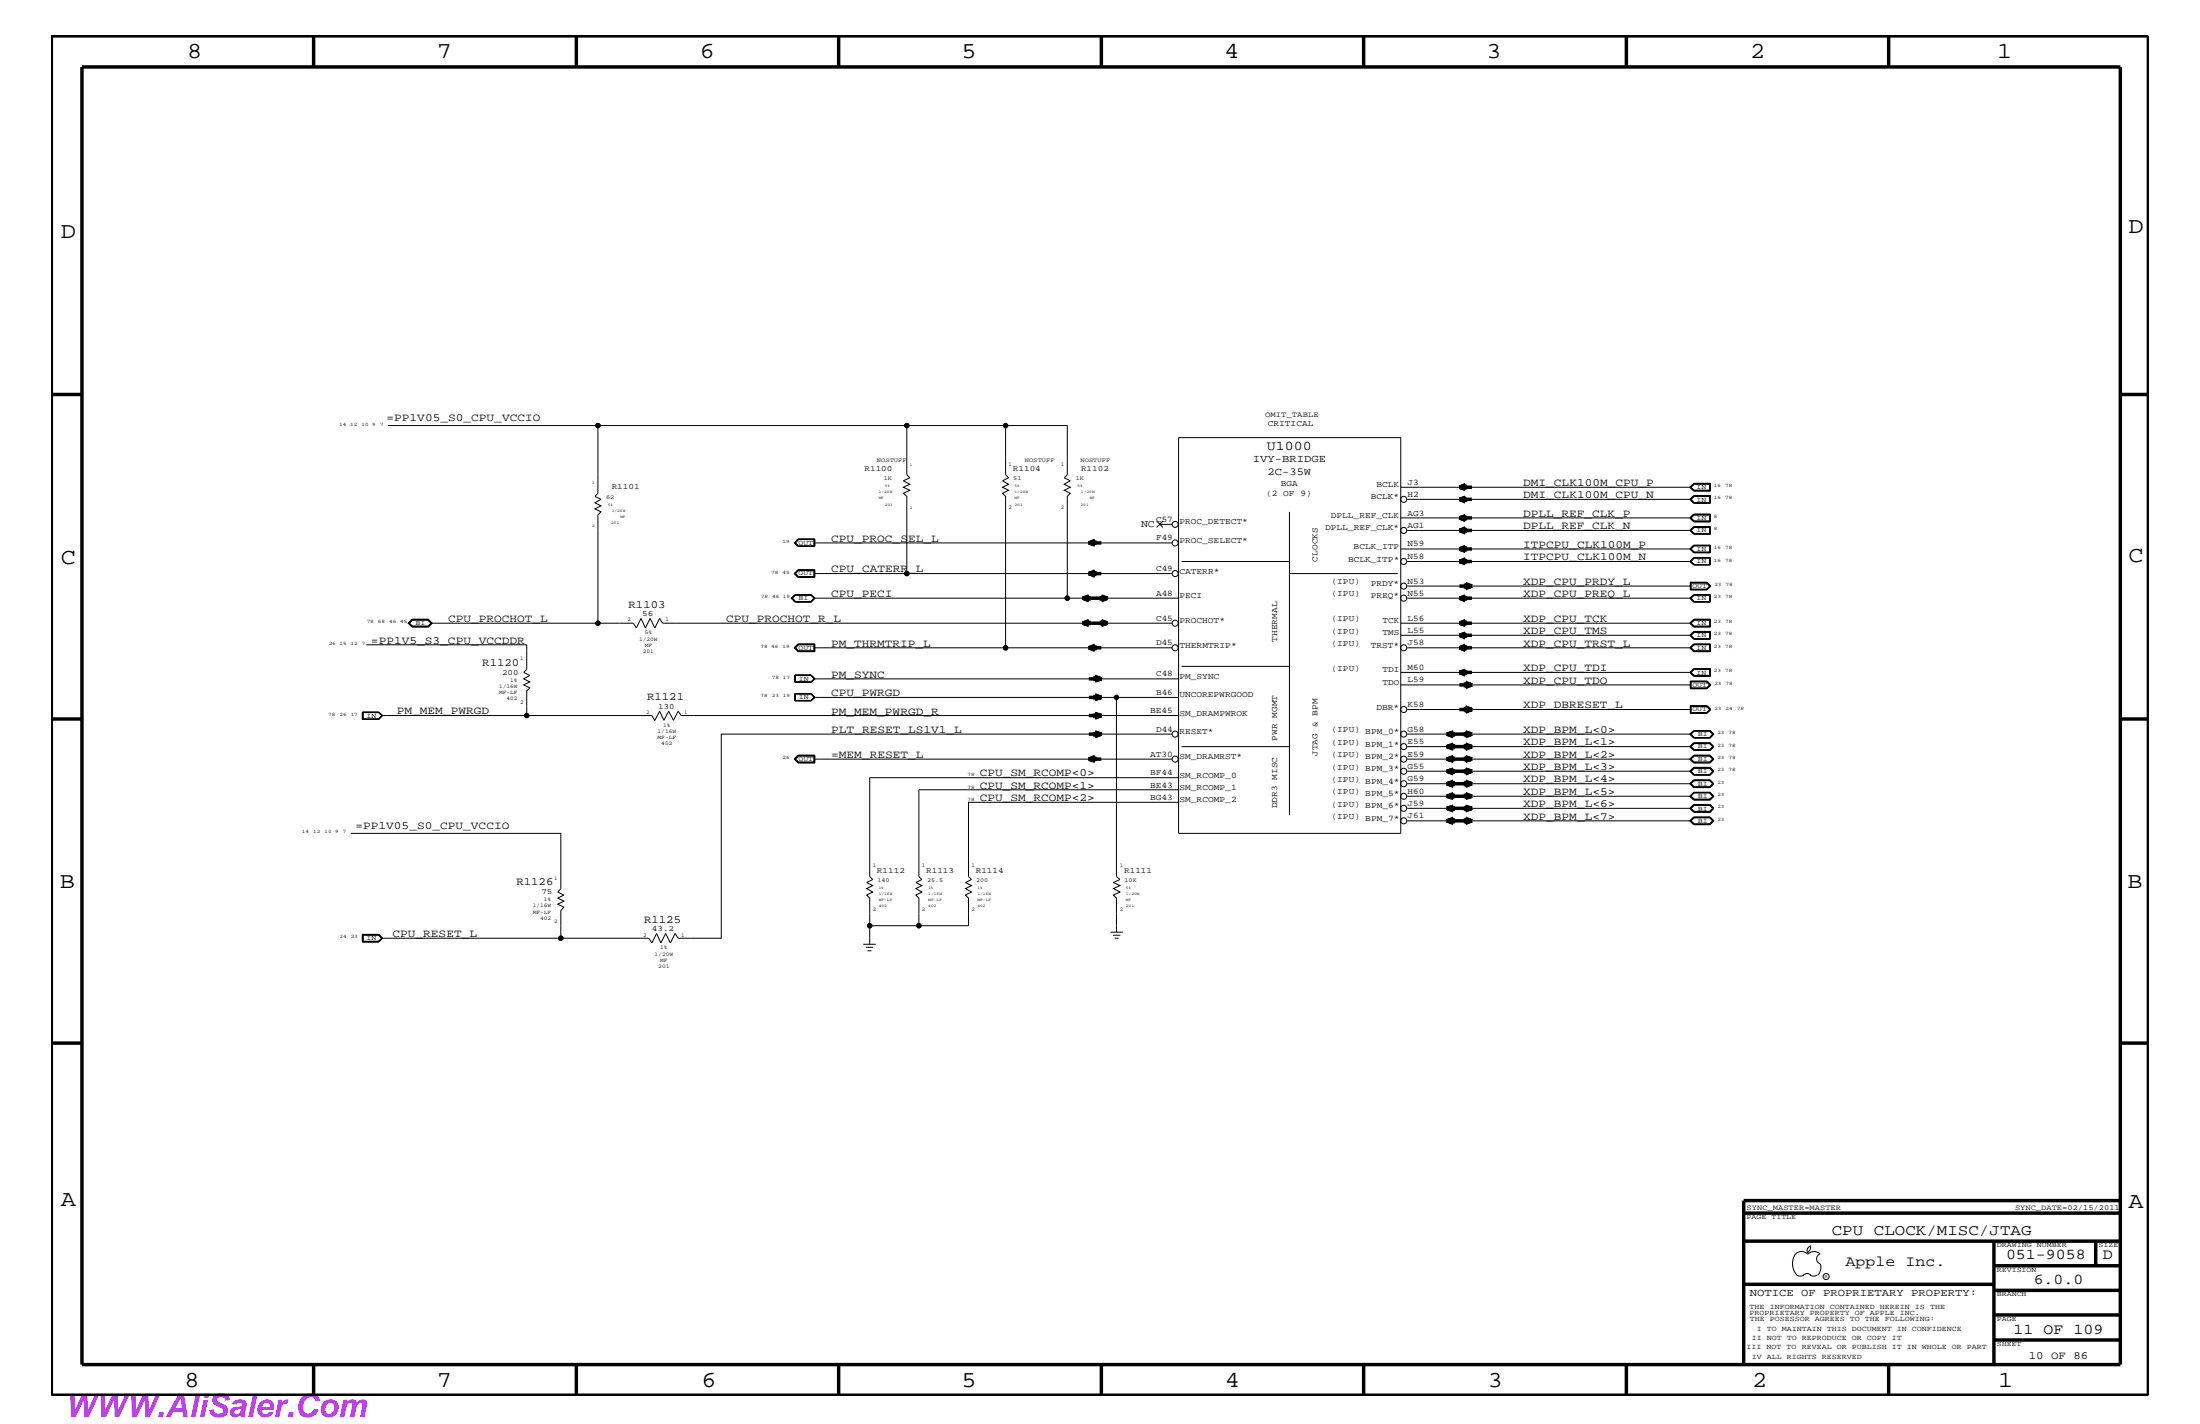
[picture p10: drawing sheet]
<svg xmlns="http://www.w3.org/2000/svg" width="432mm" height="279mm" viewBox="0 0 432 279" stroke-linecap="round" stroke-linejoin="round" font-family="sans-serif">
<g fill="none" stroke="#000" stroke-width=".2">
<path d="M76.1 83.5h41.3M178 83.5h-60.6v13.3l-.6 .6 1.1 .6-1.1 .7 1.1 .5-1.1 .6 1.1 .6-.5 .6v21.3M197.4 83.5h-19.4v9.7l.6 .5-1.3 .6 1.3 .7-1.3 .6 1.3 .6-1.3 .6 .7 .6v15.1M231.3 85.9h43.6v77.6h-43.6zM274.9 95.6h57M276.2 98h55.7M331.7 95.6l.7-.8h3.3v1.6h-3.3zM331.7 98l.7-.8h3.3v1.5h-3.3zM332.5 96.2l-.6-.6 .6-.6h3.1v1.2M332.5 97.4l-.6 .6 .6 .7M332.5 97.4h3.1M332.5 97.4l-.7 .6 .7 .7"/>
<path d="M332.5 96.2h3.1M332.5 98.7h3.1M335.6 97.4v1.3M335.6 94.9h-3.1l-.7 .7 .7 .6M335.6 94.8v1.5h-3.1l-.8-.7 .8-.8M335.6 98.7v-1.4h-3.1l-.8 .7 .8 .7M156.1 116.7h3.1l.7 .7-.7 .7h-3.1M156.1 116.7l-.8 .7 .8 .7M156.1 116.7l-.7 .7 .7 .7M156.1 116.8h3.1l.6 .6h71.5M156.1 116.8l-.6 .6 .6 .6M156.1 116.8h3.1l.7 .6-.7 .6h-3.1"/>
<path d="M156.6 111.8h3.3v1.5h-3.3l-.7-.8zM156.6 105.8l-.7 .7 .7 .7M156.6 111.9h3.3v1.3h-3.3l-.6-.7zM156.6 105.8l-.6 .7 .6 .7M156.6 105.8h3.3v1.4h-3.3M156.7 105.9l-.6 .6 .6 .6M156.7 105.9h3.1v1.2h-3.1M156.7 111.9l-.6 .6 .6 .7M159.8 111.9h-3.1l-.6 .6 .6 .6h3.1M159.8 106.5h70.3M159.8 112.5h70.3M159.8 111.9v1.3"/>
<path d="M159.8 117.4l-.6 .6h-3.1M159.9 105.8v1.4M209.5 117.4v-20l.6-.6-1.2-.6 1.2-.6-1.2-.6 1.2-.7-1.2-.6 .6-.5v-9.7h-12.1v9.7l.6 .5-1.2 .6 1.2 .7-1.2 .6 1.2 .6-1.2 .6 .6 .6v29.7M227 102.2l1.3 1.3M227.7 102.9h2.4M228.3 102.2l-1.3 1.3M231.9 110.2h21.2M253.1 112.5h21.2M253.1 100.4v59.5M274.9 101.6h57M274.9 107.7h57M276.2 110.2h55.7"/>
<path d="M276.2 117.4h55.7M276.2 104.1h55.7M276.2 115h55.7M331.7 101.6l.7-.7h3.3v1.5h-3.3zM331.7 104.1l.7-.8h3.3v1.5h-3.3zM331.7 107.7l.7-.7h3.3v1.5h-3.3zM331.7 110.2l.7-.8h3.3v1.4h-3.3zM331.7 117.4l.7-.7h3.3v1.4h-3.3zM331.7 114.2h3.3l.8 .8-.8 .8h-3.3zM331.9 107.7l.6-.6h3.1v1.2h-3.1zM331.9 114.4h3.1l.6 .6-.6 .6h-3.1zM332.5 103.5h3.1v1.2h-3.1l-.6-.6z"/>
<path d="M332.5 116.8l-.6 .6 .6 .6M332.5 109.5l-.6 .7 .6 .6M332.5 102.4l-.8-.8 .8-.7h3.1v1.5M332.5 103.4h3.1v1.4h-3.1M332.5 107h3.1v1.4h-3.1M332.5 101h3.1M332.5 116.8h3.1M332.5 109.5h3.1M332.5 101l-.7 .6 .7 .7h3.1M332.5 103.4l-.7 .7 .7 .7M332.5 116.8l-.7 .6 .7 .6M332.5 107l-.7 .7 .7 .7"/>
<path d="M332.5 109.5l-.7 .7 .7 .6M332.5 118h3.1M332.5 110.8h3.1M332.5 103.4l-.8 .7 .8 .7M332.5 116.7l-.8 .7 .8 .7M332.5 107l-.8 .7 .8 .7M332.5 109.4l-.8 .8 .8 .6M335 114.3l.7 .7-.7 .7M335 114.3h-3.2v1.4h3.2M335 114.3l.6 .7-.6 .7M335.6 101v1.2h-3.1l-.6-.6 .6-.6M335.6 109.5v1.3"/>
<path d="M335.6 116.8v1.2M335.6 109.4v1.4M335.6 116.7v1.4M71.2 139.8h3.1l.6 .6-.6 .7h-3.1zM71.3 139.8v1.3M71.9 126.5h31.5v4.8l-.6 .6 1.2 .6-1.2 .7 1.2 .6-1.2 .6 1.2 .6-.6 .6v4.8M74.3 139.8l.6 .6M74.3 139.7l.7 .7-.7 .8M74.3 139.7l.8 .7-.8 .8M74.3 139.7h-3.2v1.5h3.2M80.1 122.3l.8-.8h3.2l.7 .8-.7 .7h-3.2zM80.3 122.3l.6-.7h3.1l.7 .7-.7 .6h-3.1z"/>
<path d="M80.9 121.5h3.1l.8 .8-.8 .7h-3.1l-.7-.7zM84.6 122.3l-.6 .6h-3.1M155.9 127.1l.7-.8h3.3v1.6h-3.3zM156 132.4h3.2l.7 .8-.7 .7h-3.2zM156 127.1l.6-.7h3.3v1.4h-3.3zM156 136.1h3.2l.7 .7-.7 .7h-3.2zM156.1 136.2h3.1M156.1 132.5h3.1M156.1 137.4h3.1M156.1 132.4v1.5M156.1 136.1v1.4M156.1 133.8h3.1"/>
<path d="M156.1 132.5v1.3M156.1 136.2v1.2M156.7 126.4l-.6 .7 .6 .7M159.2 136.2l.6 .6M159.2 132.5l.6 .7M159.2 136.2l.7 .6-.7 .6M159.2 132.5l.7 .7-.7 .6M159.8 126.5h-3.1l-.6 .6 .6 .6h3.1M159.8 136.8h71.5M159.8 127.1h70.3M159.8 133.2h71.5M159.8 126.4v1.4"/>
<path d="M159.8 136.8l-.6 .6M159.8 133.2l-.6 .6M219.1 136.8v35.2l.7 .6-1.3 .6 1.3 .6-1.3 .6 1.3 .6-1.3 .6 .6 .6v6.7M230.1 122.3h-100l-.6-1-1 1.9-.9-1.9-.9 1.9-.9-1.9-.9 1.9-.6-.9h-39.7l-.6-.6h-3.1l-.5 .6 .5 .6M231.9 130.7h21.2M274.9 122.3h57M274.9 124.6h57M274.9 131.9h57M274.9 134.4h57M276.2 127.1h55.7M276.2 139.2h55.7M331.7 122.3l.7-.8h3.3v1.5h-3.3z"/>
<path d="M331.7 124.6l.7-.7h3.3v1.5h-3.3zM331.7 127.1l.7-.8h3.3v1.6h-3.3zM331.7 131.9l.7-.7h3.3v1.5h-3.3zM331.7 133.6h3.3l.8 .8-.8 .7h-3.3zM331.7 138.4h3.3l.8 .8-.8 .8h-3.3zM331.9 127.1l.6-.6h3.1v1.2h-3.1zM331.9 133.8h3.1l.6 .6-.6 .6h-3.1zM331.9 138.6h3.1l.6 .6-.6 .6h-3.1zM332.5 122.9l-.6-.6 .6-.6h3.1v1.2M332.5 124.1l-.6 .5 .6 .7M332.5 131.3l-.6 .6 .6 .6h3.1v-1.2M332.5 126.4h3.1v1.4h-3.1"/>
<path d="M332.5 124.1h3.1M332.5 131.3h3.1M332.5 124.1l-.7 .5 .7 .7M332.5 131.3l-.7 .6 .7 .7h3.1M332.5 126.4l-.7 .7 .7 .7M332.5 122.9h3.1M332.5 125.3h3.1M332.5 126.4l-.8 .7 .8 .7M335 133.7l.7 .7-.7 .7M335 138.5l.7 .7-.7 .7M335 133.7h-3.2v1.4h3.2M335 138.5h-3.2v1.4h3.2"/>
<path d="M335 133.7l.6 .7-.6 .7M335 138.5l.6 .7-.6 .7M335.6 124.1v1.2M335.6 121.6h-3.1l-.7 .7 .7 .6M335.6 121.5v1.5h-3.1l-.8-.7 .8-.8M335.6 125.4v-1.4h-3.1l-.8 .6 .8 .8M335.6 132.7v-1.4h-3.1l-.8 .6 .8 .8M74.9 140.4l-.6 .7M74.9 140.4h53l.6 1M156.1 148.9l.6-.6h3.1v1.2h-3.1zM156.6 148.2h3.3v1.5h-3.3l-.7-.8zM156.6 148.2l-.6 .7 .6 .7h3.3v-1.4"/>
<path d="M159.8 148.4h-3.1l-.6 .5 .6 .6M159.8 148.9h70.3M230.1 144h-88.5v40.1h-8.5l-.6-.9-.9 1.8-1-1.8-.9 1.8-.8-1.8-1 1.8-.6-.9h-52.4M231.3 157.4h-41.2v14.6l.6 .6-1.2 .6 1.2 .6-1.2 .6 1.2 .6-1.2 .6 .6 .6v5.4h-9.7M231.3 152.6h-60.6v19.4l.6 .6-1.2 .6 1.2 .6-1.2 .6 1.2 .6-1.2 .6 .6 .6v5.4h9.7v-5.4l-.6-.6 1.1-.6-1.1-.6 1.1-.6-1.1-.6 1.1-.6-.5-.6v-17h50.9M231.3 140.4h-97.6l-.6-.8-.9 1.7-1-1.7-.9 1.7-.8-1.7-1 1.7M231.9 146.5h21.2M276.2 151.3h55.7M276.2 153.8h55.7M276.2 156.2h55.7M276.2 158.6h55.7M276.2 148.9h55.7"/>
<path d="M276.2 146.5h55.7M276.2 144h55.7M331.7 151.3l.7-.7h3.2l.8 .7-.8 .8h-3.2zM331.7 153.8l.7-.8h3.2l.8 .8-.8 .7h-3.2zM331.7 156.2l.7-.7h3.2l.8 .7-.8 .8h-3.2zM331.7 158.6l.7-.8h3.2l.8 .8-.8 .8h-3.2zM331.7 144l.7-.6h3.2l.8 .6-.8 .8h-3.2zM331.7 146.5l.7-.8h3.2l.8 .8-.8 .8h-3.2zM331.7 148.9l.7-.7h3.2l.8 .7-.8 .8h-3.2zM331.7 151.3l.8-.7h3.1l.7 .7-.7 .8h-3.1zM331.7 158.6l.8-.7h3.1l.7 .7-.7 .8h-3.1zM331.7 144l.8-.6h3.1l.7 .6-.7 .8h-3.1z"/>
<path d="M331.8 158.6l.7-.6h3.1l.6 .6-.6 .7h-3.1zM331.9 153.8l.6-.6h3.1l.5 .6-.5 .6h-3.1zM331.9 158.6l.6-.6h3.1l.5 .6-.5 .6h-3.1zM331.9 146.5l.6-.6h3.1l.5 .6-.5 .6h-3.1zM331.9 148.9l.6-.5h3.1l.5 .5-.5 .6h-3.1zM332.5 150.7h3.1l.6 .6-.6 .7h-3.1M332.5 153.1h3.1l.6 .7-.6 .7h-3.1M332.5 155.6h3.1l.6 .6-.6 .6h-3.1M332.5 143.4h3.1l.6 .6-.6 .7h-3.1M332.5 145.8h3.1l.6 .7-.6 .7h-3.1M332.5 148.3h3.1l.6 .6-.6 .6h-3.1l-.7-.6zM332.5 150.7l-.7 .6 .7 .7"/>
<path d="M332.5 150.7l-.6 .6 .6 .7M332.5 153.1l-.8 .7 .8 .7M332.5 153.1l-.7 .7 .7 .7M332.5 155.6l-.7 .6 .7 .6M332.5 155.6l-.6 .6 .6 .6M332.5 143.4l-.7 .6 .7 .7M332.5 143.4l-.6 .6 .6 .7M332.5 145.8l-.8 .7 .8 .7M332.5 145.8l-.7 .7 .7 .7M332.5 153.1h3.1l.7 .7-.7 .7h-3.1M332.5 155.5h3.1l.7 .7-.7 .7h-3.1l-.8-.7zM332.5 145.8h3.1l.7 .7-.7 .7h-3.1"/>
<path d="M332.5 148.2h3.1l.7 .7-.7 .7h-3.1l-.8-.7zM332.5 150.7h3.1l.5 .6-.5 .7h-3.1M332.5 155.6h3.1l.5 .6-.5 .6h-3.1M332.5 143.4h3.1l.5 .6-.5 .7h-3.1M68.8 163.5h41.3v10.9l-.6 .6 1.2 .6-1.2 .6 1.2 .6-1.2 .6 1.2 .6-.6 .7v5.4M276.2 161.1h55.7M331.7 161.1l.7-.8h3.2l.8 .8-.8 .7h-3.2zM331.9 161.1l.6-.6h3.1l.5 .6-.5 .5h-3.1zM332.5 160.4h3.1l.6 .7-.6 .6h-3.1M332.5 160.4l-.8 .7 .8 .6M332.5 160.4l-.7 .7 .7 .6M332.5 160.4h3.1l.7 .7-.7 .6h-3.1"/>
<path d="M71.1 183.3h3.2l.8 .8-.8 .7h-3.2zM71.1 184.8h3.2M71.1 183.4h3.2M71.2 183.4v1.4M71.3 183.5h3l.6 .6-.6 .6h-3zM74.3 183.4l.7 .7-.7 .7M74.3 183.4l.6 .7M74.9 184.1l-.6 .7M169.4 185.3h2.5M169.9 185.9h1.5M170.3 186.5h.7M170.7 181.6v3.7"/>
<path d="M217.9 182.9h2.5M218.5 183.5h1.4M218.8 184.1h.8M352.4 246.1a1.72 1.72 0 0 1 2.4 0 1.69 1.69 0 0 1 2.5 0M352.4 246a3.3 3.3 0 0 0 .3 4.1M352.6 250.2l.7 .2 .7-.2M354 250.2l.7-.3 .7 .3M355.3 250.2l.7 .2 .7-.2M355.3 244.4l.1 .3a1.18 1.18 0 0 1-.6 1M355.4 244.4a.99 .99 0 0 0-.6 1.4M357.2 246a1.04 1.04 0 0 0-.6 1 1.04 1.04 0 0 0 .6 1l.2 .7a2.11 2.11 0 0 1-.6 1.5"/>
<circle cx="117.4" cy="83.5" r=".42"/>
<circle cx="178" cy="83.5" r=".42"/>
<circle cx="197.4" cy="83.5" r=".42"/>
<circle cx="275.5" cy="98" r=".59"/>
<circle cx="178" cy="112.5" r=".42"/>
<circle cx="209.5" cy="117.4" r=".42"/>
<circle cx="230.6" cy="112.5" r=".59"/>
<circle cx="230.6" cy="106.5" r=".59"/>
<circle cx="230.6" cy="102.9" r=".59"/>
<circle cx="275.5" cy="110.2" r=".59"/>
<circle cx="275.5" cy="104.1" r=".59"/>
<circle cx="275.5" cy="117.4" r=".59"/>
<circle cx="275.5" cy="115" r=".59"/>
<circle cx="117.4" cy="122.3" r=".42"/>
<circle cx="197.4" cy="127.1" r=".42"/>
<circle cx="219.1" cy="136.8" r=".42"/>
<circle cx="230.6" cy="127.1" r=".59"/>
<circle cx="230.6" cy="122.3" r=".59"/>
<circle cx="275.5" cy="127.1" r=".59"/>
<circle cx="275.5" cy="139.2" r=".59"/>
<circle cx="103.4" cy="140.4" r=".42"/>
<circle cx="230.6" cy="148.9" r=".59"/>
<circle cx="230.6" cy="144" r=".59"/>
<circle cx="275.5" cy="148.9" r=".59"/>
<circle cx="275.5" cy="144" r=".59"/>
<circle cx="275.5" cy="158.6" r=".59"/>
<circle cx="275.5" cy="146.5" r=".59"/>
<circle cx="275.5" cy="151.3" r=".59"/>
<circle cx="275.5" cy="156.2" r=".59"/>
<circle cx="275.5" cy="153.8" r=".59"/>
<circle cx="275.5" cy="161.1" r=".59"/>
<circle cx="110.1" cy="184.1" r=".42"/>
<circle cx="170.7" cy="181.6" r=".42"/>
<circle cx="180.4" cy="181.6" r=".42"/>
<circle cx="358.4" cy="250.5" r=".59"/>
</g>
<g fill="none" stroke="#000" stroke-width=".68" stroke-linecap="butt">
<path d="M10.1 7h411.6v266.8h-411.6zM16.1 13.1h400.1v254.6h-400.1zM61.6 7v6.1M113.1 7v6.1M164.6 7v6.1M216.2 7v6.1M267.6 7v6.1M319.2 7v6.1M370.7 7v6.1M10.1 77.4h6M416.2 77.4h5.5M286.4 95.6l1.2-.5v.9z"/>
<path d="M286.4 98l1.2-.4v.9zM286.4 95.6h2.5M286.4 95.6l1.2 .1M286.4 95.6l1.2 .3M286.4 98h2.5M286.4 98l1.2 .1M286.4 98l1.2 .4M286.4 98l1.2 .2M287.6 95.2l-1.2 .4M287.6 95.4l-1.2 .2M287.6 97.6l-1.2 .4M287.6 97.9l-1.2 .1"/>
<path d="M287.6 97.7l-1.2 .3M212.5 117.4h4.9M212.5 117.4l1.2 .1M212.5 117.4l1.2-.5v1zM212.5 117.4l1.2 .2M212.5 117.4l1.2 .4M213.7 112.5h2.5M213.7 106.5l1.2-.5v1zM213.7 112.5l1.2-.5v1zM213.7 112.5l1.2 .2M213.7 112.5l1.2 .4M213.7 112.5l1.2 .3"/>
<path d="M213.7 106.5h2.5M213.7 106.5l1.2 .1M213.7 106.5l1.2 .4M213.7 106.5l1.2 .2M213.7 117.3l-1.2 .1M213.7 117.2l-1.2 .2M213.7 117l-1.2 .4M214.9 112.2l-1.2 .3M214.9 112.5h-1.2M214.9 112.3l-1.2 .2M214.9 106.1l-1.2 .4M214.9 106.4l-1.2 .1"/>
<path d="M214.9 106.3l-1.2 .2M216.2 117.3l1.2 .1M216.2 117l1.2 .4M216.2 117.2l1.2 .2M216.2 116.9l1.2 .5-1.2 .5zM217.4 117.4l-1.2 .1M217.4 117.4l-1.2 .2M217.4 117.4l-1.2 .4M286.4 115h2.5M286.4 101.6l1.2-.4v.9zM286.4 104.1l1.2-.5v1zM286.4 107.7l1.2-.5v1z"/>
<path d="M286.4 110.2l1.2-.5v.9zM286.4 117.4l1.2-.5v1zM286.4 110.2h2.5M286.4 110.2l1.2 .1M286.4 110.2l1.2 .3M286.4 107.7h2.5M286.4 107.7l1.2 .1M286.4 107.7l1.2 .4M286.4 107.7l1.2 .3M286.4 104.1h2.5M286.4 104.1l1.2 .1M286.4 104.1l1.2 .3"/>
<path d="M286.4 104.1l1.2 .2M286.4 101.6h2.5M286.4 101.6l1.2 .2M286.4 101.6l1.2 .4M286.4 101.6l1.2 .3M286.4 117.4h2.5M286.4 117.4l1.2 .1M286.4 117.4l1.2 .4M286.4 117.4l1.2 .2M287.6 114.5l1.3 .5-1.3 .5zM287.6 114.7l1.3 .3M287.6 114.8l1.3 .2"/>
<path d="M287.6 109.7l-1.2 .5M287.6 110l-1.2 .2M287.6 109.9l-1.2 .3M287.6 107.4l-1.2 .3M287.6 107.5l-1.2 .2M287.6 103.7l-1.2 .4M287.6 104l-1.2 .1M287.6 103.8l-1.2 .3M287.6 101.3l-1.2 .3M287.6 101.5l-1.2 .1M287.6 101.4l-1.2 .2M287.6 117l-1.2 .4"/>
<path d="M287.6 117.3l-1.2 .1M287.6 117.2l-1.2 .2M288.9 115l-1.3 .1M288.9 115l-1.3 .3M288.9 115l-1.3 .2M212.5 122.3h4.9M212.5 122.3l1.2-.5v.9zM212.5 122.3l1.2 .1M212.5 122.3l1.2 .2M212.5 122.3l1.2 .3M213.7 127.1h2.5M213.7 127.1l1.2-.5v1z"/>
<path d="M213.7 127.1l1.2 .1M213.7 127.1l1.2 .3M213.7 136.8h2.5M213.7 133.2h2.5M213.7 122.1l-1.2 .2M213.7 122l-1.2 .3M213.7 121.9l-1.2 .4M214.9 126.8l-1.2 .3M214.9 127l-1.2 .1M214.9 132.7l1.3 .5-1.3 .4zM214.9 136.3l1.3 .5-1.3 .5zM214.9 140l1.3 .4-1.3 .5z"/>
<path d="M214.9 136.4l1.3 .4M214.9 136.7l1.3 .1M214.9 136.6l1.3 .2M214.9 132.8l1.3 .4M214.9 133l1.3 .2M214.9 132.9l1.3 .3M216.2 122.1l1.2 .2M216.2 121.9l1.2 .4M216.2 122l1.2 .3M216.2 121.8l1.2 .5-1.2 .4zM216.2 136.8l-1.3 .1M216.2 136.8l-1.3 .4"/>
<path d="M216.2 136.8l-1.3 .2M216.2 133.2l-1.3 .1M216.2 133.2l-1.3 .3M216.2 133.2l-1.3 .2M217.4 122.3l-1.2 .1M217.4 122.3l-1.2 .2M217.4 122.3l-1.2 .3M286.4 134.4h2.5M286.4 139.2h2.5M286.4 122.3l1.2-.5v.9zM286.4 124.6l1.2-.4v1zM286.4 127.1l1.2-.5v1z"/>
<path d="M286.4 131.9l1.2-.4v.9zM286.4 122.3h2.5M286.4 122.3l1.2 .1M286.4 122.3l1.2 .3M286.4 122.3l1.2 .2M286.4 124.6h2.5M286.4 124.6l1.2 .2M286.4 124.6l1.2 .5M286.4 124.6l1.2 .3M286.4 127.1h2.5M286.4 127.1l1.2 .1M286.4 127.1l1.2 .3"/>
<path d="M286.4 131.9h2.5M286.4 131.9l1.2 .2M286.4 131.9l1.2 .5M286.4 131.9l1.2 .3M287.6 133.9l1.3 .5-1.3 .5zM287.6 138.7l1.3 .5-1.3 .5zM287.6 134l1.3 .4M287.6 134.2l1.3 .2M287.6 134.1l1.3 .3M287.6 138.9l1.3 .3M287.6 139.1l1.3 .1M287.6 139l1.3 .2"/>
<path d="M287.6 121.9l-1.2 .4M287.6 122.1l-1.2 .2M287.6 122l-1.2 .3M287.6 124.3l-1.2 .3M287.6 124.6h-1.2M287.6 124.4l-1.2 .2M287.6 126.8l-1.2 .3M287.6 127l-1.2 .1M287.6 131.6l-1.2 .3M287.6 131.8l-1.2 .1M287.6 131.7l-1.2 .2M288.9 134.4l-1.3 .1"/>
<path d="M288.9 134.4l-1.3 .3M288.9 134.4l-1.3 .2M288.9 139.2l-1.3 .2M288.9 139.2l-1.3 .4M288.9 139.2l-1.3 .3M10.1 141.1h6M213.7 148.9h2.5M213.7 148.9l1.2-.5v1zM213.7 148.9l1.2 .1M213.7 148.9l1.2 .4M213.7 148.9l1.2 .3M213.7 144h2.5"/>
<path d="M213.7 140.4h2.5M214.9 148.5l-1.2 .4M214.9 148.8l-1.2 .1M214.9 148.7l-1.2 .2M214.9 143.6l1.3 .4-1.3 .5zM214.9 140.1l1.3 .3M214.9 140.3l1.3 .1M214.9 140.2l1.3 .2M214.9 143.7l1.3 .3M214.9 144h1.3M214.9 143.9l1.3 .1M216.2 140.4l-1.3 .2"/>
<path d="M216.2 140.4l-1.3 .4M216.2 140.4l-1.3 .3M216.2 144l-1.3 .2M216.2 144l-1.3 .5M216.2 144l-1.3 .3M284 144h4.9M284 144l1.3 .2M284 144l1.3-.4v.9zM284 146.5l1.3-.5v1zM284 148.9l1.3-.5v1zM284 151.3l1.3-.4v.9zM284 153.8l1.3-.5v1z"/>
<path d="M284 156.2l1.3-.5v1zM284 158.6l1.3-.4v.9zM284 144l1.3 .3M284 144l1.3 .5M284 146.5h4.9M284 146.5l1.3 .2M284 146.5l1.3 .3M284 148.9h4.9M284 148.9l1.3 .1M284 148.9l1.3 .3M284 148.9l1.3 .4M284 151.3h4.9"/>
<path d="M284 151.3l1.3 .2M284 151.3l1.3 .3M284 151.3l1.3 .4M284 153.8h4.9M284 153.8l1.3 .1M284 153.8l1.3 .2M284 153.8l1.3 .3M284 156.2h4.9M284 156.2l1.3 .1M284 156.2l1.3 .2M284 156.2l1.3 .4M284 158.6h4.9"/>
<path d="M284 158.6l1.3 .2M284 158.6l1.3 .3M284 158.6l1.3 .4M285.3 144h-1.3M285.3 143.7l-1.3 .3M285.3 143.9l-1.3 .1M285.3 146.4l-1.3 .1M285.3 146.2l-1.3 .3M285.3 148.8l-1.3 .1M285.3 148.5l-1.3 .4M285.3 148.7l-1.3 .2M285.3 151.2l-1.3 .1"/>
<path d="M285.3 151l-1.3 .3M285.3 151.1l-1.3 .2M285.3 153.7l-1.3 .1M285.3 153.4l-1.3 .4M285.3 153.5l-1.3 .3M285.3 156.1l-1.3 .1M285.3 155.8l-1.3 .4M285.3 156l-1.3 .2M285.3 158.5l-1.3 .1M285.3 158.3l-1.3 .3M287.6 143.6l1.3 .4-1.3 .5zM287.6 146l1.3 .5-1.3 .5z"/>
<path d="M287.6 148.4l1.3 .5-1.3 .5zM287.6 150.9l1.3 .4-1.3 .5zM287.6 153.3l1.3 .5-1.3 .5zM287.6 155.7l1.3 .5-1.3 .5zM287.6 158.2l1.3 .4-1.3 .5zM287.6 144h1.3M287.6 143.9l1.3 .1M287.6 143.7l1.3 .3M287.6 146.4l1.3 .1M287.6 146.2l1.3 .3M287.6 148.8l1.3 .1M287.6 148.7l1.3 .2"/>
<path d="M287.6 148.5l1.3 .4M287.6 151.2l1.3 .1M287.6 151.1l1.3 .2M287.6 151l1.3 .3M287.6 153.7l1.3 .1M287.6 153.5l1.3 .3M287.6 153.4l1.3 .4M287.6 156.1l1.3 .1M287.6 156l1.3 .2M287.6 155.8l1.3 .4M287.6 158.5l1.3 .1M287.6 158.3l1.3 .3"/>
<path d="M288.9 144l-1.3 .2M288.9 144l-1.3 .3M288.9 144l-1.3 .5M288.9 146.5l-1.3 .2M288.9 146.5l-1.3 .3M288.9 148.9l-1.3 .1M288.9 148.9l-1.3 .3M288.9 148.9l-1.3 .4M288.9 151.3l-1.3 .2M288.9 151.3l-1.3 .3M288.9 151.3l-1.3 .4M288.9 153.8l-1.3 .1"/>
<path d="M288.9 153.8l-1.3 .2M288.9 153.8l-1.3 .3M288.9 156.2l-1.3 .1M288.9 156.2l-1.3 .2M288.9 156.2l-1.3 .4M288.9 158.6l-1.3 .2M288.9 158.6l-1.3 .3M288.9 158.6l-1.3 .4M416.2 141.1h5.5M284 161.1l1.3-.6v1.1zM284 161.1h4.9M284 161.1h1.3"/>
<path d="M284 161.1l1.3 .2M284 161.1l1.3 .3M285.3 160.9l-1.3 .2M285.3 160.7l-1.3 .4M285.3 160.8l-1.3 .3M287.6 160.5l1.3 .6-1.3 .5zM287.6 160.9l1.3 .2M287.6 160.8l1.3 .3M287.6 160.7l1.3 .4M288.9 161.1h-1.3M288.9 161.1l-1.3 .2M288.9 161.1l-1.3 .3"/>
<path d="M10.1 204.7h6M416.2 204.7h5.5M342.2 238h74M416.2 235.6h-74v32.1M342.2 252h49.2M342.2 243.5h74M391.4 258h24.8M391.4 253.2h24.8M391.4 248.4h24.8M391.4 243.5v24.2M411.3 243.5v4.9M61.6 267.7v6.1"/>
<path d="M113.1 267.7v6.1M164.6 267.7v6.1M216.2 268v5.8M267.6 267.7v6.1M319.2 267.7v6.1M370.7 267.7v6.1M391.4 262.9h24.8"/>
</g>
<g fill="#000">
<circle cx="117.4" cy="83.5" r=".42"/>
<circle cx="178" cy="83.5" r=".42"/>
<circle cx="197.4" cy="83.5" r=".42"/>
<circle cx="178" cy="112.5" r=".42"/>
<circle cx="209.5" cy="117.4" r=".42"/>
<circle cx="117.4" cy="122.3" r=".42"/>
<circle cx="197.4" cy="127.1" r=".42"/>
<circle cx="219.1" cy="136.8" r=".42"/>
<circle cx="103.4" cy="140.4" r=".42"/>
<circle cx="110.1" cy="184.1" r=".42"/>
<circle cx="170.7" cy="181.6" r=".42"/>
<circle cx="180.4" cy="181.6" r=".42"/>
</g>
<text font-size="6.3" fill="#bd42e3" x="12.7" y="278.1">WWW.AliSaler.Com</text>
<g font-size="4.5">
<text x="36.7" y="11.5">8</text>
<text x="85.8" y="11.5">7</text>
<text x="137.3" y="11.5">6</text>
<text x="188.7" y="11.5">5</text>
<text x="240.3" y="11.5">4</text>
<text x="291.8" y="11.5">3</text>
<text x="343.5" y="11.5">2</text>
<text x="392" y="11.5">1</text>
<text x="11.9" y="46.8">D</text>
<text x="417.8" y="45.7">D</text>
<text x="11.9" y="110.6">C</text>
<text x="417.8" y="110.3">C</text>
<text x="11.8" y="174.3">B</text>
<text x="417.6" y="174.2">B</text>
<text x="11.9" y="236.7">A</text>
<text x="417.8" y="237.1">A</text>
<text x="36.2" y="272.1">8</text>
<text x="85.8" y="272.1">7</text>
<text x="137.7" y="272.1">6</text>
<text x="188.7" y="272.1">5</text>
<text x="240.4" y="272.1">4</text>
<text x="292" y="272.1">3</text>
<text x="343.9" y="272.1">2</text>
<text x="392.2" y="272.1">1</text>
</g>
<g font-size="3">
<text x="359.5" y="242.3">CPU CLOCK/MISC/JTAG</text>
<text x="362.2" y="248.4">Apple Inc.</text>
<text x="393.7" y="247.1">051-9058</text>
<text x="399.2" y="252">6.0.0</text>
<text x="412.7" y="247.1">D</text>
<text x="395.2" y="261.6">11 OF 109</text>
</g>
<text font-size="2.6" x="248.7" y="88.3">U1000</text>
<g font-size="2.2">
<text x="75.9" y="82.7">=PP1V05_S0_CPU_VCCIO</text>
<text x="299" y="95.4">DMI_CLK100M_CPU_P</text>
<text x="299" y="97.7">DMI_CLK100M_CPU_N</text>
<text x="299" y="101.4">DPLL_REF_CLK_P</text>
<text x="163.2" y="106.3">CPU_PROC_SEL_L</text>
<text x="299" y="107.5">ITPCPU_CLK100M_P</text>
<text x="299" y="103.8">DPLL_REF_CLK_N</text>
<text x="163.2" y="112.3">CPU_CATERR_L</text>
<text x="299" y="109.9">ITPCPU_CLK100M_N</text>
<text x="123.4" y="119.2">R1103</text>
<text x="163.2" y="117.2">CPU_PECI</text>
<text x="299" y="117.2">XDP_CPU_PREQ_L</text>
<text x="299" y="114.8">XDP_CPU_PRDY_L</text>
<text x="88" y="122">CPU_PROCHOT_L</text>
<text x="142.5" y="122">CPU_PROCHOT_R_L</text>
<text x="298.9" y="122">XDP_CPU_TCK</text>
<text x="298.9" y="124.4">XDP_CPU_TMS</text>
<text x="72.8" y="126.3">=PP1V5_S3_CPU_VCCDDR</text>
<text x="94.7" y="130.7">R1120</text>
<text x="163.2" y="126.9">PM_THRMTRIP_L</text>
<text x="298.9" y="131.7">XDP_CPU_TDI</text>
<text x="299" y="126.9">XDP_CPU_TRST_L</text>
<text x="127" y="137.4">R1121</text>
<text x="163.2" y="133">PM_SYNC</text>
<text x="163.2" y="136.6">CPU_PWRGD</text>
<text x="298.9" y="134.1">XDP_CPU_TDO</text>
<text x="77.9" y="140.2">PM_MEM_PWRGD</text>
<text x="163.2" y="143.9">PLT_RESET_LS1V1_L</text>
<text x="163.2" y="140.2">PM_MEM_PWRGD_R</text>
<text x="299" y="143.9">XDP_BPM_L&lt;0&gt;</text>
<text x="299" y="139">XDP_DBRESET_L</text>
<text x="163.2" y="148.7">=MEM_RESET_L</text>
<text x="299" y="146.2">XDP_BPM_L&lt;1&gt;</text>
<text x="299" y="148.7">XDP_BPM_L&lt;2&gt;</text>
<text x="192.3" y="154.7">CPU_SM_RCOMP&lt;1&gt;</text>
<text x="192.3" y="152.3">CPU_SM_RCOMP&lt;0&gt;</text>
<text x="299" y="151.1">XDP_BPM_L&lt;3&gt;</text>
<text x="299" y="153.5">XDP_BPM_L&lt;4&gt;</text>
<text x="299" y="156">XDP_BPM_L&lt;5&gt;</text>
<text x="192.3" y="157.2">CPU_SM_RCOMP&lt;2&gt;</text>
<text x="299" y="158.4">XDP_BPM_L&lt;6&gt;</text>
<text x="299" y="160.8">XDP_BPM_L&lt;7&gt;</text>
<text x="69.8" y="162.7">=PP1V05_S0_CPU_VCCIO</text>
<text x="101.3" y="173.7">R1126</text>
<text x="77" y="183.8">CPU_RESET_L</text>
<text x="126.4" y="181">R1125</text>
<text x="398.2" y="266.6">10 OF 86</text>
</g>
<g font-size="2.1">
<text x="245.9" y="90.7">IVY-BRIDGE</text>
<text x="248.8" y="93.2">2C-35W</text>
<text x="343.4" y="254.4">NOTICE OF PROPRIETARY PROPERTY:</text>
</g>
<text font-size="2" x="224" y="103.5">NC</text>
<g font-size="1.7">
<text x="248.8" y="83.7">CRITICAL</text>
<text x="251.4" y="95.4">BGA</text>
<text x="270.2" y="95.6">BCLK</text>
<text x="276.3" y="95.1">J3</text>
<text x="248.5" y="97.4">(2 OF 9)</text>
<text x="261.2" y="101.6">DPLL_REF_CLK</text>
<text x="269.1" y="98">BCLK*</text>
<text x="276.3" y="97.6">H2</text>
<text x="276.3" y="101.2">AG3</text>
<text x="226.9" y="106">F49</text>
<text x="226.9" y="102.4">C57</text>
<text x="231.5" y="106.5">PROC_SELECT*</text>
<text x="231.5" y="102.9">PROC_DETECT*</text>
<text x="260.1" y="104.1">DPLL_REF_CLK*</text>
<text x="265.7" y="107.7">BCLK_ITP</text>
<text x="276.3" y="103.6">AG1</text>
<text x="276.3" y="107.2">N59</text>
<text x="226.9" y="112">C49</text>
<text x="231.5" y="112.6">CATERR*</text>
<text x="258.6" y="110.2" transform="rotate(-90 258.6 110.2)">CLOCKS</text>
<text x="264.6" y="110.2">BCLK_ITP*</text>
<text x="276.3" y="109.7">N58</text>
<text x="226.9" y="117">A48</text>
<text x="231.5" y="117.4">PECI</text>
<text x="261.4" y="114.6">(IPU)</text>
<text x="261.4" y="117">(IPU)</text>
<text x="269.1" y="117.4">PREQ*</text>
<text x="269.1" y="115">PRDY*</text>
<text x="276.3" y="117">N55</text>
<text x="276.3" y="114.5">N53</text>
<text x="226.9" y="121.8">C45</text>
<text x="231.5" y="122.3">PROCHOT*</text>
<text x="250.7" y="125.9" transform="rotate(-90 250.7 125.9)">THERMAL</text>
<text x="261.4" y="124.3">(IPU)</text>
<text x="261.4" y="121.9">(IPU)</text>
<text x="271.4" y="124.7">TMS</text>
<text x="271.4" y="122.3">TCK</text>
<text x="276.3" y="124.2">L55</text>
<text x="276.3" y="121.8">L56</text>
<text x="226.9" y="126.6">D45</text>
<text x="231.5" y="127.1">THERMTRIP*</text>
<text x="261.4" y="131.6">(IPU)</text>
<text x="261.4" y="126.7">(IPU)</text>
<text x="269.1" y="127.1">TRST*</text>
<text x="271.4" y="131.9">TDI</text>
<text x="276.3" y="126.6">J58</text>
<text x="276.3" y="131.5">M60</text>
<text x="226.9" y="136.3">B46</text>
<text x="226.9" y="132.7">C48</text>
<text x="231.5" y="136.8">UNCOREPWRGOOD</text>
<text x="231.5" y="133.2">PM_SYNC</text>
<text x="271.4" y="134.4">TDO</text>
<text x="276.3" y="133.9">L59</text>
<text x="225.7" y="140">BE45</text>
<text x="226.9" y="143.6">D44</text>
<text x="231.5" y="140.4">SM_DRAMPWROK</text>
<text x="261.4" y="143.7">(IPU) BPM_0*</text>
<text x="270.2" y="139.2">DBR*</text>
<text x="276.3" y="138.7">K58</text>
<text x="276.3" y="143.6">G58</text>
<text x="225.7" y="148.4">AT30</text>
<text x="231.5" y="149">SM_DRAMRST*</text>
<text x="231.5" y="144">RESET*</text>
<text x="250.7" y="145.3" transform="rotate(-90 250.7 145.3)">PWR MGMT</text>
<text x="258.6" y="148.4" transform="rotate(-90 258.6 148.4)">JTAG &amp; BPM</text>
<text x="261.4" y="148.5">(IPU)</text>
<text x="261.4" y="146.2">(IPU) BPM_1*</text>
<text x="268" y="149">BPM_2*</text>
<text x="276.3" y="148.4">E59</text>
<text x="276.3" y="146">E55</text>
<text x="225.7" y="154.5">BE43</text>
<text x="225.7" y="152.1">BF44</text>
<text x="231.5" y="155">SM_RCOMP_1</text>
<text x="231.5" y="152.6">SM_RCOMP_0</text>
<text x="261.4" y="151">(IPU) BPM_3*</text>
<text x="261.4" y="153.4">(IPU)</text>
<text x="261.4" y="155.8">(IPU)</text>
<text x="268" y="153.8">BPM_4*</text>
<text x="276.3" y="155.7">H60</text>
<text x="276.3" y="153.3">G59</text>
<text x="276.3" y="150.9">G55</text>
<text x="225.7" y="156.9">BG43</text>
<text x="231.5" y="157.4">SM_RCOMP_2</text>
<text x="250.7" y="158.6" transform="rotate(-90 250.7 158.6)">DDR3 MISC</text>
<text x="261.4" y="158.3">(IPU) BPM_6*</text>
<text x="261.4" y="160.6">(IPU)</text>
<text x="268" y="156.2">BPM_5*</text>
<text x="268" y="161.1">BPM_7*</text>
<text x="276.3" y="160.6">J61</text>
<text x="276.3" y="158.2">J59</text>
</g>
<g font-size="1.6">
<text x="169.7" y="92.4">R1100</text>
<text x="198.8" y="92.4">R1104</text>
<text x="212.2" y="92.4">R1102</text>
<text x="120.1" y="96">R1101</text>
<text x="126.1" y="120.9">56</text>
<text x="98.6" y="132.4">200</text>
<text x="129.2" y="139.1">130</text>
<text x="172.1" y="171.2">R1112</text>
<text x="181.8" y="171.2">R1113</text>
<text x="191.5" y="171.2">R1114</text>
<text x="220.6" y="171.2">R1111</text>
<text x="106.3" y="175.5">75</text>
<text x="127.9" y="182.7">43.2</text>
</g>
<g font-size="1.5">
<text x="248.3" y="81.9">OMIT_TABLE</text>
<text x="342.8" y="237.4">SYNC_MASTER=MASTER</text>
<text x="395.5" y="237.4">SYNC_DATE=02/15/2011</text>
</g>
<g font-size="1.4">
<text x="333" y="96">IN</text>
<text x="333" y="98.4">IN</text>
<text x="156.7" y="106.9">OUT</text>
<text x="333" y="102.1">IN</text>
<text x="333" y="104.4">IN</text>
<text x="156.7" y="112.9">OUT</text>
<text x="333" y="108.1">IN</text>
<text x="333" y="110.5">IN</text>
<text x="156.7" y="117.8">BI</text>
<text x="332.2" y="115.3">OUT</text>
<text x="333" y="117.8">IN</text>
<text x="81.5" y="122.6">BI</text>
<text x="333" y="122.6">IN</text>
<text x="333" y="125.1">IN</text>
<text x="156.7" y="127.5">OUT</text>
<text x="333" y="127.5">IN</text>
<text x="156.8" y="137.2">IN</text>
<text x="156.8" y="133.5">IN</text>
<text x="332.2" y="134.7">OUT</text>
<text x="333" y="132.4">IN</text>
<text x="72" y="140.8">IN</text>
<text x="332.2" y="139.6">OUT</text>
<text x="156.7" y="149.3">OUT</text>
<text x="333.2" y="144.5">BI</text>
<text x="333.2" y="146.8">BI</text>
<text x="333.2" y="149.3">BI</text>
<text x="333.2" y="151.8">BI</text>
<text x="333.2" y="154.1">BI</text>
<text x="333.2" y="156.6">BI</text>
<text x="333.2" y="159">BI</text>
<text x="333.2" y="161.4">BI</text>
<text x="72" y="184.4">IN</text>
<text x="342.8" y="239.2">PAGE TITLE</text>
<text x="391.9" y="244.7">DRAWING NUMBER</text>
<text x="411.9" y="244.7">SIZE</text>
<text x="391.9" y="249.5">REVISION</text>
<text x="343.4" y="256.8">THE INFORMATION CONTAINED HEREIN IS THE</text>
<text x="391.9" y="254.4">BRANCH</text>
<text x="343.4" y="258">PROPRIETARY PROPERTY OF APPLE INC.</text>
<text x="343.4" y="259.3">THE POSESSOR AGREES TO THE FOLLOWING:</text>
<text x="343.8" y="262.9">II NOT TO REPRODUCE OR COPY IT</text>
<text x="344.8" y="261.1">I TO MAINTAIN THIS DOCUMENT IN CONFIDENCE</text>
<text x="391.9" y="259.3">PAGE</text>
<text x="342.8" y="264.7">III NOT TO REVEAL OR PUBLISH IT IN WHOLE OR PART</text>
<text x="343.8" y="266.6">IV ALL RIGHTS RESERVED</text>
<text x="391.9" y="264.1">SHEET</text>
</g>
<g font-size="1.2">
<text x="172.1" y="90.7">NOSTUFF</text>
<text x="173.5" y="94.3">1K</text>
<text x="198.9" y="94.3">51</text>
<text x="201.2" y="90.7">NOSTUFF</text>
<text x="211.2" y="94.3">1K</text>
<text x="212.1" y="90.7">NOSTUFF</text>
<text x="119" y="97.9">62</text>
<text x="172.2" y="173.1">140</text>
<text x="181.9" y="173.1">25.5</text>
<text x="191.6" y="173.1">200</text>
<text x="220.7" y="173.1">10K</text>
</g>
<g font-size="1.1">
<text x="198" y="91.4">1</text>
<text x="208.2" y="91.4">1</text>
<text x="198" y="99.9">2</text>
<text x="208.2" y="99.9">2</text>
<text x="123.2" y="121.9">2</text>
<text x="125.4" y="125.7">1/20W</text>
<text x="126.5" y="124.4">5%</text>
<text x="130.6" y="121.9">1</text>
<text x="102.1" y="129.6">1</text>
<text x="126.2" y="128">201</text>
<text x="126.5" y="126.9">MF</text>
<text x="98" y="135">1/16W</text>
<text x="98" y="136.2">MF-LF</text>
<text x="99.4" y="137.4">402</text>
<text x="100.2" y="133.8">1%</text>
<text x="102.1" y="138">2</text>
<text x="126.8" y="140.1">2</text>
<text x="129.1" y="143.9">1/16W</text>
<text x="130.2" y="142.6">1%</text>
<text x="134.3" y="140.1">1</text>
<text x="129.1" y="145.1">MF-LF</text>
<text x="129.8" y="146.2">402</text>
<text x="108.8" y="172.6">1</text>
<text x="171.3" y="170.1">1</text>
<text x="180.9" y="170.1">1</text>
<text x="190.7" y="170.1">1</text>
<text x="219.8" y="170.1">1</text>
<text x="104.6" y="179.3">MF-LF</text>
<text x="104.6" y="178">1/16W</text>
<text x="106.8" y="176.8">1%</text>
<text x="171.3" y="178.7">2</text>
<text x="180.9" y="178.7">2</text>
<text x="190.7" y="178.7">2</text>
<text x="219.8" y="178.7">2</text>
<text x="106" y="180.5">402</text>
<text x="108.8" y="181">2</text>
<text x="126.2" y="183.8">2</text>
<text x="133.7" y="183.8">1</text>
<text x="128.5" y="187.5">1/20W</text>
<text x="129.2" y="189.9">201</text>
<text x="129.6" y="186.3">1%</text>
<text x="129.6" y="188.7">MF</text>
</g>
<g font-size="1">
<text x="66.6" y="83.5">14</text>
<text x="68.8" y="83.5">12</text>
<text x="71" y="83.5">10 9</text>
<text x="74.6" y="83.5">7</text>
<text x="336.4" y="95.6">16</text>
<text x="338.6" y="95.6">78</text>
<text x="336.4" y="101.6">8</text>
<text x="336.4" y="98">16</text>
<text x="338.6" y="98">78</text>
<text x="153.6" y="106.5">19</text>
<text x="336.4" y="104.1">8</text>
<text x="336.4" y="107.7">16</text>
<text x="338.6" y="107.7">78</text>
<text x="151.4" y="112.6">78</text>
<text x="153.6" y="112.6">45</text>
<text x="336.4" y="110.2">16</text>
<text x="338.6" y="110.2">78</text>
<text x="149.4" y="117.4">78</text>
<text x="151.6" y="117.4">46 19</text>
<text x="336.4" y="117.4">23</text>
<text x="336.5" y="115">23</text>
<text x="338.6" y="117.4">78</text>
<text x="338.7" y="115">78</text>
<text x="72" y="122.3">78</text>
<text x="74.2" y="122.3">68</text>
<text x="76.4" y="122.3">46</text>
<text x="78.6" y="122.3">45</text>
<text x="336.4" y="122.3">23</text>
<text x="336.4" y="124.7">23</text>
<text x="338.6" y="122.3">78</text>
<text x="338.6" y="124.7">78</text>
<text x="64.5" y="126.5">26 15</text>
<text x="68.8" y="126.5">12</text>
<text x="71" y="126.5">7</text>
<text x="149.3" y="127.1">78 46</text>
<text x="153.6" y="127.1">19</text>
<text x="336.4" y="131.9">23</text>
<text x="336.4" y="127.1">23</text>
<text x="338.6" y="131.9">78</text>
<text x="338.6" y="127.1">78</text>
<text x="149.3" y="136.8">78</text>
<text x="151.5" y="136.8">23</text>
<text x="151.5" y="133.2">78</text>
<text x="153.7" y="136.8">19</text>
<text x="153.7" y="133.2">17</text>
<text x="336.5" y="134.4">23</text>
<text x="338.7" y="134.4">78</text>
<text x="64.4" y="140.4">78</text>
<text x="66.6" y="140.4">26</text>
<text x="68.8" y="140.4">17</text>
<text x="336.5" y="139.2">23</text>
<text x="338.7" y="139.2">24</text>
<text x="340.9" y="139.2">78</text>
<text x="153.6" y="149">26</text>
<text x="337.1" y="144">23</text>
<text x="337.1" y="146.5">23</text>
<text x="337.1" y="149">23</text>
<text x="339.3" y="144">78</text>
<text x="339.3" y="146.5">78</text>
<text x="339.3" y="149">78</text>
<text x="189.9" y="154.7">78</text>
<text x="189.9" y="152.3">78</text>
<text x="337.1" y="151.3">23</text>
<text x="337.1" y="153.8">23</text>
<text x="339.3" y="151.3">78</text>
<text x="189.9" y="157.2">78</text>
<text x="337.1" y="156.2">23</text>
<text x="337.1" y="158.6">23</text>
<text x="337.1" y="161.1">23</text>
<text x="59.3" y="163.5">14</text>
<text x="61.5" y="163.5">12</text>
<text x="63.7" y="163.5">10 9</text>
<text x="67.3" y="163.5">7</text>
<text x="66.6" y="184.1">24</text>
<text x="68.8" y="184.1">23</text>
<text x="358.1" y="250.7">R</text>
</g>
<g font-size=".8">
<text x="116.3" y="95">1</text>
<text x="173.7" y="95.6">5%</text>
<text x="178.6" y="91.4">1</text>
<text x="199.1" y="95.6">5%</text>
<text x="211.5" y="95.6">5%</text>
<text x="119.3" y="99.3">5%</text>
<text x="120.1" y="100.4">1/20W</text>
<text x="121.8" y="101.6">MF</text>
<text x="172.5" y="96.8">1/20W</text>
<text x="172.5" y="98">MF</text>
<text x="173.7" y="99.3">201</text>
<text x="178.6" y="99.9">2</text>
<text x="199.1" y="96.8">1/20W</text>
<text x="199.1" y="99.3">201</text>
<text x="199.1" y="98">MF</text>
<text x="212.1" y="99.3">201</text>
<text x="212.2" y="96.8">1/20W</text>
<text x="213.9" y="98">MF</text>
<text x="116.3" y="103.5">2</text>
<text x="120" y="102.9">201</text>
<text x="172.5" y="175.6">1/16W</text>
<text x="172.5" y="176.8">MF-LF</text>
<text x="172.5" y="178">402</text>
<text x="172.5" y="174.4">1%</text>
<text x="182.2" y="176.8">MF-LF</text>
<text x="182.2" y="175.6">1/16W</text>
<text x="182.2" y="178">402</text>
<text x="182.2" y="174.4">1%</text>
<text x="191.8" y="176.8">MF-LF</text>
<text x="191.8" y="175.6">1/16W</text>
<text x="191.9" y="178">402</text>
<text x="191.9" y="174.4">1%</text>
<text x="221" y="175.6">1/20W</text>
<text x="221" y="178">201</text>
<text x="221" y="174.4">5%</text>
<text x="221" y="176.8">MF</text>
</g>
</svg>
